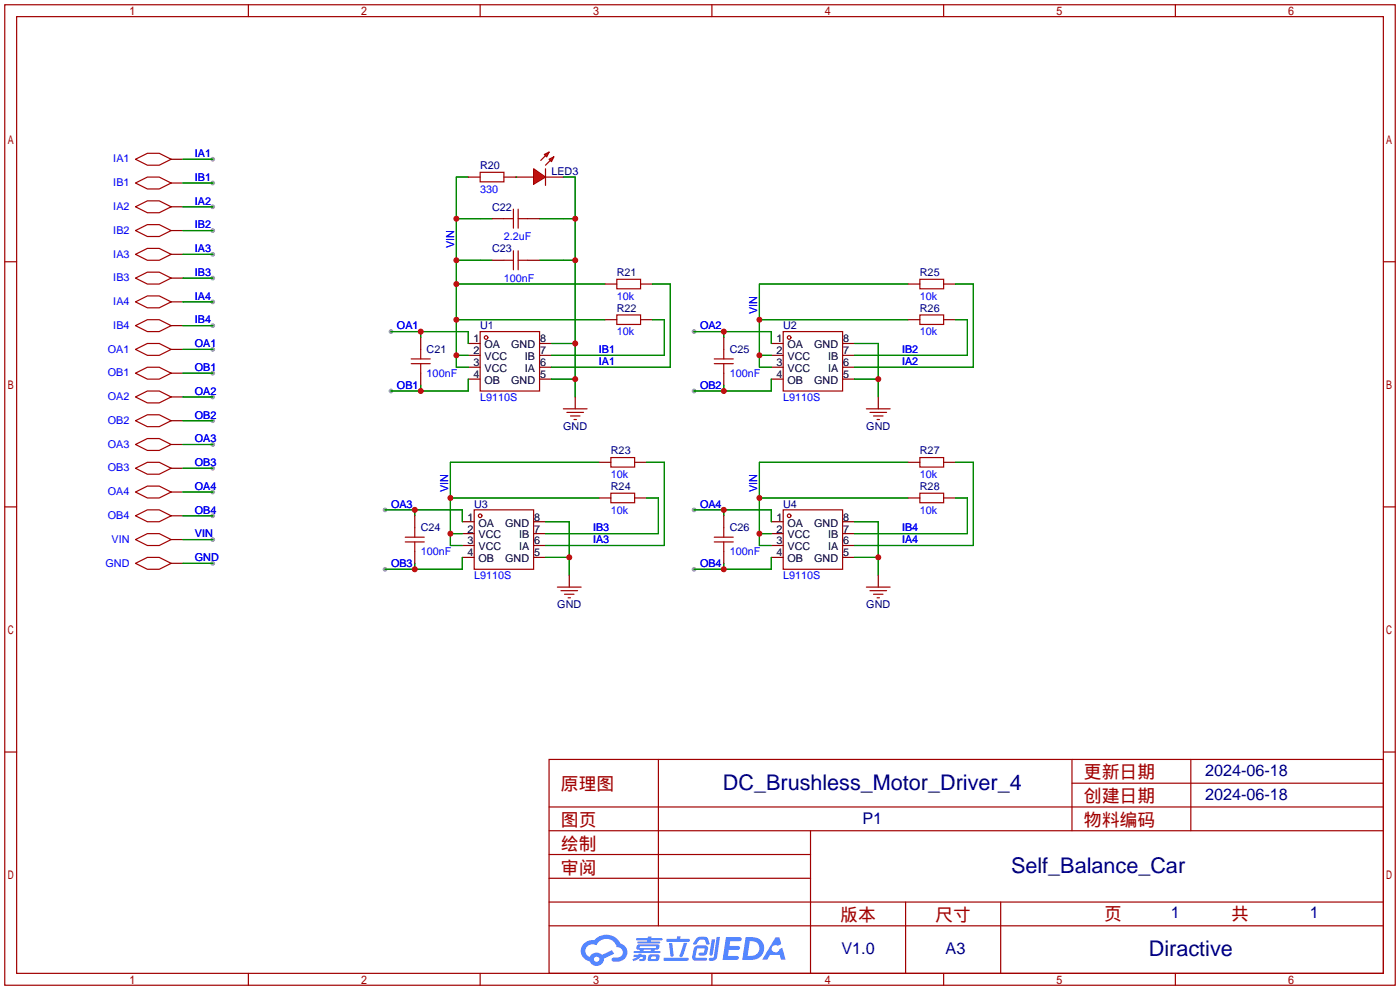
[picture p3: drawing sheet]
<svg xmlns="http://www.w3.org/2000/svg" width="299mm" height="212mm" viewBox="0 0 299 212" stroke-linecap="round" stroke-linejoin="round" font-family="sans-serif">
<g fill="#999">
<circle cx="83.6" cy="70.9" r=".51"/>
<circle cx="83.6" cy="83.6" r=".51"/>
<circle cx="148.3" cy="70.9" r=".51"/>
<circle cx="148.3" cy="83.6" r=".51"/>
<circle cx="82.3" cy="109" r=".51"/>
<circle cx="82.3" cy="121.7" r=".51"/>
<circle cx="148.3" cy="109" r=".51"/>
<circle cx="148.3" cy="121.7" r=".51"/>
<circle cx="45.5" cy="34" r=".51"/>
<circle cx="45.5" cy="39.1" r=".51"/>
<circle cx="45.5" cy="44.2" r=".51"/>
<circle cx="45.5" cy="49.3" r=".51"/>
<circle cx="45.5" cy="54.4" r=".51"/>
<circle cx="45.5" cy="59.4" r=".51"/>
<circle cx="45.5" cy="64.5" r=".51"/>
<circle cx="45.5" cy="69.6" r=".51"/>
<circle cx="45.5" cy="74.7" r=".51"/>
<circle cx="45.5" cy="79.8" r=".51"/>
<circle cx="45.5" cy="84.8" r=".51"/>
<circle cx="45.5" cy="89.9" r=".51"/>
<circle cx="45.5" cy="95" r=".51"/>
<circle cx="45.5" cy="100.1" r=".51"/>
<circle cx="45.5" cy="105.2" r=".51"/>
<circle cx="45.5" cy="110.2" r=".51"/>
<circle cx="45.5" cy="115.3" r=".51"/>
<circle cx="45.5" cy="120.4" r=".51"/>
</g>
<g fill="none" stroke="#a10000" stroke-width=".25">
<path d="M1 1h297.2v209.6h-297.2zM3.6 3.6h292.1v204.4h-292.1zM53.1 1v2.6M102.6 1v2.6M152.1 1v2.6M201.7 1v2.6M251.2 1v2.6M1 55.9h2.6M295.7 55.9h2.5M1 108.3h2.6M295.7 108.3h2.5M1 160.7h2.6"/>
<path d="M117.3 162.3h178.4v45.7h-178.4zM117.3 177.5h178.4M117.3 172.5h178.4M140.7 162.3v35.6M173.2 177.5v30.5M229.1 162.3v15.2M229.1 167.4h66.6M254.5 162.3v15.2M295.7 160.7h2.5M117.3 182.6h55.9M117.3 197.9h178.4M117.3 192.8h178.4"/>
<path d="M117.3 187.7h55.9M193.5 192.8v15.2M213.9 192.8v15.2M53.1 208v2.6M102.6 208v2.6M152.1 208v2.6M201.7 208v2.6M251.2 208v2.6"/>
</g>
<g fill="#5487ff">
<path d="M155.2 200.3h2.6a.48 .48 0 0 1 .7 .4 .48 .48 0 0 1-.6 .4h-1.8l-.2 1.1h1.9a.43 .43 0 0 1 .4 .4 .43 .43 0 0 1-.5 .4h-1.9l-.2 1.3h1.7a.45 .45 0 0 1 .5 .2 .45 .45 0 0 1-.1 .6h-3.3z"/>
<path d="M165.7 200.3h.9l.4 1.5-.8 .3a.84 .84 0 0 0-1.2 .3 .84 .84 0 0 0 .4 1.1 .84 .84 0 0 0 1.1-.4l.1-.2 .6-.3 .7 2.5h-1l-.2-1h-2.1l-.6 1h-1.1z"/>
<path d="M152.1 200.8h.7l-.5 3.1a.36 .36 0 0 1-.3 .3 .36 .36 0 0 1-.4-.3z"/>
<path d="M153.2 200.2h.7l-.6 4.3a1.13 1.13 0 0 1-1.8 .6l.2-.4h.7l.2-.2z"/>
<path d="M148.9 200.6l.6-.4h1a.77 .77 0 0 1 .9 .5l.3 1-.2 .2h-.5l-.3-.9-.2-.2-1 .1-.7 1-.6-.1-.1-.2z"/>
<path d="M148.4 202.4l.6-.3h1.7a.81 .81 0 0 1 .7 .5 .81 .81 0 0 1-.2 .8 .81 .81 0 0 1-.9 .8h-.7a.32 .32 0 0 1-.3-.3 .32 .32 0 0 1 .4-.3h.7l.2-.9-1.6 .1-.4 1.8 2.2 .1a.32 .32 0 0 1 .3 .4 .32 .32 0 0 1-.4 .2h-2.2l-.5-.3-.1-.5z"/>
<path d="M141.9 204.7h5a.33 .33 0 0 1 .3 .3 .33 .33 0 0 1-.3 .3h-4.9l-.2-.1z"/>
<path d="M146.1 201.5h.8l-.7 2a.98 .98 0 0 1-.7 1.1l-.3-.3z"/>
<path d="M143 201.6h.7l.3 2.5a.34 .34 0 0 1-.3 .4 .34 .34 0 0 1-.4-.3z"/>
<path d="M142.5 200.7h2.1l.3-.6h.6l-.1 .6h1.7a.32 .32 0 0 1 .4 .3 .32 .32 0 0 1-.4 .3h-4.5l-.2-.2z"/>
<path d="M135.5 204.1h.9l.1-.3h.6v.3h.8a.82 .82 0 0 1-.5 1.3h-.8v-.4l.7-.1 .1-.3a.68 .68 0 0 0-1 .4l-1.1 .4-.1-.4 .9-.5h-.7z"/>
<path d="M136 200.5h2.4l.1-.3h.7v.3h2.2l.2 .3-.2 .2h-2.3v.2h1.8l.2 .3-.2 .1h-4.5l-.1-.4h2l.1-.2h-2.3l-.1-.2z"/>
<path d="M159.4 200.3l-.8 4.9h1.7a2.5 2.5 0 0 0 3-2.5 2.5 2.5 0 0 0-3.1-2.4zM160.3 201.1a1.61 1.61 0 0 1 2 1.5 1.61 1.61 0 0 1-1.8 1.7h-.7z"/>
<path d="M136.2 202a.55 .55 0 0 0-.2 .8 .55 .55 0 0 0 .7 .2l.1 .3h-1.3v.3l5.4 .1 .3-.2-.2-.2h-1.2l.2-.3a.7 .7 0 0 0 .8-.3 .7 .7 0 0 0 0-.8l-4.2-.1zM136.8 202.3l3.3-.1 .1 .1-.2 .3h-3.2zM137.5 203h1.7l-.2 .3h-1.4z"/>
<path d="M138.6 204.2a1.05 1.05 0 0 0 0 1.2 2.91 2.91 0 0 0 2.2-.2 .98 .98 0 0 0 0-1.2h-1.6zM139.2 204.5l.9-.1 .1 .4-.2 .2-.8-.1z"/>
<path d="M124.9 201.6a2.23 2.23 0 0 0-.7 2.3 2.23 2.23 0 0 0 1.8 1.6 1.58 1.58 0 0 0 1.8 .9 1.58 1.58 0 0 0 1.3-1.5l2.2-1.1-.5-.7-2.1 1a1.65 1.65 0 0 0-2.7 .4 1.45 1.45 0 0 1-.8-1.9 1.45 1.45 0 0 1 2-.7l.3 .1a2.3 2.3 0 0 1 2.3-1.3 2.3 2.3 0 0 1 2 1.7 1.12 1.12 0 0 1 1.3 1 1.12 1.12 0 0 1-1.1 1.2h-.7a.45 .45 0 0 0-.6 .4 .45 .45 0 0 0 .5 .5 2.21 2.21 0 0 0 2.2-.5 2.21 2.21 0 0 0 .5-2.3 2.13 2.13 0 0 0-1.3-1.1 3.3 3.3 0 0 0-5.6-.7l-1.1 .1zM127 205a.57 .57 0 0 1 1.1 0 .57 .57 0 0 1-1.1 0z"/>
</g>
<g fill="none" stroke="#a10000" stroke-width=".25">
<path d="M116.6 36.1v3.5M102.6 70.9h12.7v12.7h-12.7zM120.4 87.4h5.1M121.2 88.1h3.5M121.9 88.9h2.1M122.7 89.7h.5"/>
<circle cx="103.9" cy="72.1" r=".38"/>
</g>
<path d="M100.1 73.4h2.5M100.1 75.9h2.5M100.1 78.5h2.5M115.3 73.4h2.6M115.3 75.9h2.6M115.3 78.5h2.6M100.1 81h2.5M115.3 81h2.6M122.9 84.8v2.6" fill="none" stroke="#870000" stroke-width=".25"/>
<path d="M120.4 37.8h2.5v47M115.3 55.6h7.6M115.3 46.7h7.6M83.6 70.9h16.5v2.5M89.9 70.9v1.2M117.9 73.4h5M89.9 82.3v1.3M100.1 81v2.6h-16.5M117.9 81h5" fill="none" stroke="#008700" stroke-width=".25"/>
<g fill="#f00" stroke="#a10000" stroke-width=".25">
<path d="M114 36.1l2.6 1.7-2.6 1.6z"/>
<path d="M116.3 33l1-.5-.5 1z"/>
<path d="M117.3 34l1.1-.5-.5 1z"/>
</g>
<g fill="none" stroke="#a10000" stroke-width=".25">
<path d="M29 34l2.5-1.2h2.5l2.6 1.2-2.6 1.3h-2.5zM29 39.1l2.5-1.3h2.5l2.6 1.3-2.6 1.3h-2.5zM102.6 36.8h5.1v2.1h-5.1zM116.6 33.3l-1 1M117.6 34.3l-1 1M29 44.2l2.5-1.3h2.5l2.6 1.3-2.6 1.3h-2.5zM29 49.3l2.5-1.3h2.5l2.6 1.3-2.6 1.2h-2.5zM29 54.4l2.5-1.3h2.5l2.6 1.3-2.6 1.2h-2.5zM29 59.4l2.5-1.2h2.5l2.6 1.2-2.6 1.3h-2.5zM107.7 55.6h2M107.7 46.7h2M109.7 44.7v4.1"/>
<path d="M109.7 53.6v4.1M110.7 44.7v4.1M110.7 53.6v4.1M110.7 55.6h2.1M110.7 46.7h2.1M131.8 59.7h5.1v2h-5.1zM196.6 59.7h5.1v2h-5.1zM29 64.5l2.5-1.3h2.5l2.6 1.3-2.6 1.3h-2.5zM29 69.6l2.5-1.3h2.5l2.6 1.3-2.6 1.3h-2.5zM29 74.7l2.5-1.3h2.5l2.6 1.3-2.6 1.2h-2.5zM29 79.8l2.5-1.3h2.5l2.6 1.3-2.6 1.2h-2.5zM87.9 77.7h4"/>
<path d="M87.9 76.7h4M89.9 74.7v2M89.9 77.7v2.1M131.8 67.3h5.1v2h-5.1zM152.7 77.7h4M152.7 76.7h4M154.7 74.7v2M154.7 77.7v2.1M167.4 70.9h12.7v12.7h-12.7zM196.6 67.3h5.1v2h-5.1zM29 84.8l2.5-1.2h2.5l2.6 1.2-2.6 1.3h-2.5zM29 89.9l2.5-1.3h2.5l2.6 1.3-2.6 1.3h-2.5z"/>
<path d="M29 95l2.5-1.3h2.5l2.6 1.3-2.6 1.3h-2.5zM130.6 97.8h5v2h-5zM185.2 87.4h5M185.9 88.1h3.6M186.7 88.9h2M187.5 89.7h.5M196.6 97.8h5.1v2h-5.1zM29 100.1l2.5-1.3h2.5l2.6 1.3-2.6 1.2h-2.5zM29 105.2l2.5-1.3h2.5l2.6 1.3-2.6 1.2h-2.5zM29 110.2l2.5-1.2h2.5l2.6 1.2-2.6 1.3h-2.5zM29 115.3l2.5-1.3h2.5l2.6 1.3-2.6 1.3h-2.5zM86.6 115.8h4.1"/>
<path d="M86.6 114.8h4.1M88.6 112.8v2M88.6 115.8v2.1M101.3 109h12.7v12.7h-12.7zM130.6 105.4h5v2h-5zM152.7 115.8h4M152.7 114.8h4M154.7 112.8v2M154.7 115.8v2.1M167.4 109h12.7v12.7h-12.7zM196.6 105.4h5.1v2h-5.1zM29 120.4l2.5-1.3h2.5l2.6 1.3-2.6 1.3h-2.5z"/>
<path d="M119.1 125.5h5.1M119.9 126.2h3.5M120.6 127h2.1M121.4 127.8h.5M185.2 125.5h5M185.9 126.2h3.6M186.7 127h2M187.5 127.8h.5"/>
<circle cx="168.7" cy="72.1" r=".38"/>
<circle cx="102.6" cy="110.2" r=".38"/>
<circle cx="168.7" cy="110.2" r=".38"/>
</g>
<g fill="none" stroke="#870000" stroke-width=".25">
<path d="M36.6 34h2.5M36.6 39.1h2.5M100.1 37.8h2.5M107.7 37.8h6.3M116.6 37.8h3.8M36.6 44.2h2.5M36.6 49.3h2.5M36.6 54.4h2.5M36.6 59.4h2.5M105.2 55.6h2.5M105.2 46.7h2.5M112.8 55.6h2.5"/>
<path d="M112.8 46.7h2.5M36.6 64.5h2.5M36.6 69.6h2.5M36.6 74.7h2.5M36.6 79.8h2.5M89.9 72.1v2.6M89.9 79.8v2.5M129.3 60.7h2.5M129.3 68.3h2.5M136.9 60.7h2.5M136.9 68.3h2.5M154.7 72.1v2.6"/>
<path d="M154.7 79.8v2.5M164.8 73.4h2.6M164.8 75.9h2.6M164.8 78.5h2.6M180.1 73.4h2.5M180.1 75.9h2.5M180.1 78.5h2.5M194.1 60.7h2.5M194.1 68.3h2.5M201.7 60.7h2.5M201.7 68.3h2.5M36.6 84.8h2.5"/>
<path d="M36.6 89.9h2.5M36.6 95h2.5M128 98.8h2.6M135.6 98.8h2.6M164.8 81h2.6M180.1 81h2.5M187.7 84.8v2.6M194.1 98.8h2.5M201.7 98.8h2.5M36.6 100.1h2.5M36.6 105.2h2.5M36.6 110.2h2.5"/>
<path d="M36.6 115.3h2.5M88.6 110.2v2.6M88.6 117.9v2.5M98.8 111.5h2.5M98.8 114h2.5M98.8 116.6h2.5M98.8 119.1h2.5M114 111.5h2.6M114 114h2.6M114 116.6h2.6M114 119.1h2.6M128 106.4h2.6"/>
<path d="M135.6 106.4h2.6M154.7 110.2v2.6M154.7 117.9v2.5M164.8 111.5h2.6M164.8 114h2.6M164.8 116.6h2.6M164.8 119.1h2.6M180.1 111.5h2.5M180.1 114h2.5M180.1 116.6h2.5M180.1 119.1h2.5M194.1 106.4h2.5"/>
<path d="M201.7 106.4h2.5M36.6 120.4h2.5M121.7 122.9v2.6M187.7 122.9v2.6"/>
</g>
<g fill="none" stroke="#008700" stroke-width=".25">
<path d="M39.1 34h6.4M39.1 39.1h6.4M100.1 37.8h-2.6v40.7h2.6M110.2 37.8h.1M39.1 44.2h6.4M39.1 49.3h6.4M39.1 54.4h6.4M39.1 59.4h6.4M97.5 55.6h7.7M97.5 46.7h7.7M39.1 64.5h6.4M39.1 69.6h6.4"/>
<path d="M39.1 74.7h6.4M39.1 79.8h6.4M97.5 75.9h2.6M97.5 60.7h31.8M97.5 68.3h31.8M139.4 60.7h3.9v17.8h-25.4M139.4 68.3h2.6v7.6h-24.1M148.3 70.9h16.5v2.5M154.7 70.9v1.2M162.3 75.9h2.5M162.3 68.3h31.8M182.6 73.4h5.1v11.4"/>
<path d="M194.1 60.7h-31.8v17.8h2.5M204.2 60.7h3.8v17.8h-25.4M204.2 68.3h2.6v7.6h-24.2M39.1 84.8h6.4M39.1 89.9h6.4M39.1 95h6.4M128 98.8h-31.7v17.8h2.5M138.2 98.8h3.8v17.8h-25.4M154.7 82.3v1.3M164.8 81v2.6h-16.5M182.6 81h5.1M194.1 98.8h-31.8v17.8h2.5"/>
<path d="M204.2 98.8h3.8v17.8h-25.4M39.1 100.1h6.4M39.1 105.2h6.4M39.1 110.2h6.4M39.1 115.3h6.4M82.3 109h16.5v2.5M88.6 109v1.2M96.3 114h2.5M96.3 106.4h31.7M98.8 119.1v2.6h-16.5M116.6 111.5h5.1v11.4M116.6 119.1h5.1"/>
<path d="M138.2 106.4h2.5v7.6h-24.1M148.3 109h16.5v2.5M154.7 109v1.2M162.3 114h2.5M162.3 106.4h31.8M164.8 119.1v2.6h-16.5M182.6 111.5h5.1v11.4M182.6 119.1h5.1M204.2 106.4h2.6v7.6h-24.2M39.1 120.4h6.4M88.6 120.4v1.3M154.7 120.4v1.3"/>
</g>
<g fill="#c00">
<circle cx="89.9" cy="70.9" r=".63"/>
<circle cx="89.9" cy="83.6" r=".63"/>
<circle cx="122.9" cy="81" r=".63"/>
<circle cx="122.9" cy="73.4" r=".63"/>
<circle cx="122.9" cy="55.6" r=".63"/>
<circle cx="122.9" cy="46.7" r=".63"/>
<circle cx="97.5" cy="75.9" r=".63"/>
<circle cx="97.5" cy="60.7" r=".63"/>
<circle cx="97.5" cy="55.6" r=".63"/>
<circle cx="97.5" cy="68.3" r=".63"/>
<circle cx="97.5" cy="46.7" r=".63"/>
<circle cx="154.7" cy="70.9" r=".63"/>
<circle cx="154.7" cy="83.6" r=".63"/>
<circle cx="187.7" cy="81" r=".63"/>
<circle cx="162.3" cy="75.9" r=".63"/>
<circle cx="162.3" cy="68.3" r=".63"/>
<circle cx="88.6" cy="109" r=".63"/>
<circle cx="88.6" cy="121.7" r=".63"/>
<circle cx="121.7" cy="119.1" r=".63"/>
<circle cx="96.3" cy="114" r=".63"/>
<circle cx="96.3" cy="106.4" r=".63"/>
<circle cx="154.7" cy="109" r=".63"/>
<circle cx="154.7" cy="121.7" r=".63"/>
<circle cx="187.7" cy="119.1" r=".63"/>
<circle cx="162.3" cy="114" r=".63"/>
<circle cx="162.3" cy="106.4" r=".63"/>
</g>
<g font-size="4.6" fill="#000080">
<text x="154.5" y="168.8">DC_Brushless_Motor_Driver_4</text>
<text x="216.1" y="186.6">Self_Balance_Car</text>
<text x="245.5" y="204.3">Diractive</text>
</g>
<g font-size="3.8" fill="#a00000">
<text x="231.6" y="166.4">更新日期</text>
<text x="119.9" y="168.9">原理图</text>
<text x="231.6" y="171.5">创建日期</text>
<text x="119.9" y="176.5">图页</text>
<text x="231.6" y="176.5">物料编码</text>
<text x="119.9" y="181.6">绘制</text>
<text x="119.9" y="186.7">审阅</text>
<text x="179.6" y="196.9">版本</text>
<text x="199.9" y="196.9">尺寸</text>
<text x="236" y="196.6">页</text>
<text x="263.1" y="196.6">共</text>
</g>
<g font-size="3.5" fill="#000080">
<text x="257.6" y="165.9">2024-06-18</text>
<text x="257.6" y="171">2024-06-18</text>
<text x="184.3" y="176">P1</text>
<text x="250.2" y="196.1">1</text>
<text x="280" y="196.1">1</text>
<text x="179.8" y="204">V1.0</text>
<text x="202.1" y="204">A3</text>
</g>
<g font-size="2.3" fill="#00f">
<text x="24.2" y="34.7">IA1</text>
<text x="41.7" y="33.6">IA1</text>
<text x="24.2" y="39.8">IB1</text>
<text x="41.7" y="38.7">IB1</text>
<text x="102.6" y="41.2">330</text>
<text x="24.2" y="44.9">IA2</text>
<text x="41.7" y="43.7">IA2</text>
<text x="24.2" y="50">IB2</text>
<text x="41.7" y="48.8">IB2</text>
<text x="41.7" y="53.9">IA3</text>
<text x="97.1" y="53.1" transform="rotate(-90 97.1 53.1)">VIN</text>
<text x="107.7" y="51.4">2.2uF</text>
<text x="24.2" y="55">IA3</text>
<text x="41.7" y="59">IB3</text>
<text x="24.2" y="60.1">IB3</text>
<text x="24.2" y="65.2">IA4</text>
<text x="41.7" y="64.1">IA4</text>
<text x="107.7" y="60.2">100nF</text>
<text x="131.8" y="64.1">10k</text>
<text x="196.6" y="64.1">10k</text>
<text x="24.2" y="70.3">IB4</text>
<text x="41.7" y="69.1">IB4</text>
<text x="84.8" y="70.4">OA1</text>
<text x="131.8" y="71.7">10k</text>
<text x="149.6" y="70.4">OA2</text>
<text x="161.8" y="67.1" transform="rotate(-90 161.8 67.1)">VIN</text>
<text x="196.6" y="71.7">10k</text>
<text x="23.1" y="75.4">OA1</text>
<text x="41.7" y="74.2">OA1</text>
<text x="128" y="75.5">IB1</text>
<text x="192.8" y="75.5">IB2</text>
<text x="23.1" y="80.4">OB1</text>
<text x="41.7" y="79.3">OB1</text>
<text x="84.8" y="83.1">OB1</text>
<text x="91.2" y="80.6">100nF</text>
<text x="128" y="78">IA1</text>
<text x="149.6" y="83.1">OB2</text>
<text x="156" y="80.6">100nF</text>
<text x="192.8" y="78">IA2</text>
<text x="23.1" y="85.5">OA2</text>
<text x="41.7" y="84.4">OA2</text>
<text x="41.7" y="89.5">OB2</text>
<text x="102.6" y="85.6">L9110S</text>
<text x="167.4" y="85.6">L9110S</text>
<text x="23.1" y="90.6">OB2</text>
<text x="23.1" y="95.7">OA3</text>
<text x="41.7" y="94.5">OA3</text>
<text x="23.1" y="100.8">OB3</text>
<text x="41.7" y="99.6">OB3</text>
<text x="23.1" y="105.8">OA4</text>
<text x="41.7" y="104.7">OA4</text>
<text x="95.8" y="105.2" transform="rotate(-90 95.8 105.2)">VIN</text>
<text x="130.6" y="102.2">10k</text>
<text x="161.8" y="105.2" transform="rotate(-90 161.8 105.2)">VIN</text>
<text x="196.6" y="102.2">10k</text>
<text x="23.1" y="110.9">OB4</text>
<text x="41.7" y="109.8">OB4</text>
<text x="83.6" y="108.5">OA3</text>
<text x="126.7" y="113.6">IB3</text>
<text x="130.6" y="109.8">10k</text>
<text x="149.6" y="108.5">OA4</text>
<text x="192.8" y="113.6">IB4</text>
<text x="196.6" y="109.8">10k</text>
<text x="23.8" y="116">VIN</text>
<text x="41.7" y="114.9">VIN</text>
<text x="41.7" y="119.9">GND</text>
<text x="89.9" y="118.7">100nF</text>
<text x="126.7" y="116.1">IA3</text>
<text x="156" y="118.7">100nF</text>
<text x="192.8" y="116.1">IA4</text>
<text x="22.6" y="121.1">GND</text>
<text x="83.6" y="121.2">OB3</text>
<text x="101.3" y="123.7">L9110S</text>
<text x="149.6" y="121.2">OB4</text>
<text x="167.4" y="123.7">L9110S</text>
</g>
<g font-size="2.3" fill="#000080">
<text x="102.6" y="36.1">R20</text>
<text x="117.9" y="37.4">LED3</text>
<text x="105.2" y="45">C22</text>
<text x="105.2" y="53.9">C23</text>
<text x="131.8" y="59">R21</text>
<text x="196.6" y="59">R25</text>
<text x="102.6" y="70.4">U1</text>
<text x="131.8" y="66.6">R22</text>
<text x="167.4" y="70.4">U2</text>
<text x="196.6" y="66.6">R26</text>
<text x="91.2" y="75.5">C21</text>
<text x="156" y="75.5">C25</text>
<text x="120.4" y="91.9">GND</text>
<text x="185.1" y="91.9">GND</text>
<text x="130.6" y="97.1">R23</text>
<text x="196.6" y="97.1">R27</text>
<text x="130.6" y="104.7">R24</text>
<text x="196.6" y="104.7">R28</text>
<text x="89.9" y="113.6">C24</text>
<text x="101.3" y="108.5">U3</text>
<text x="156" y="113.6">C26</text>
<text x="167.4" y="108.5">U4</text>
<text x="119.1" y="130">GND</text>
<text x="185.1" y="130">GND</text>
</g>
<g font-size="2.3">
<text x="101.2" y="73.2">1</text>
<text x="101.2" y="75.7">2</text>
<text x="103.6" y="74.4">OA</text>
<text x="103.6" y="77">VCC</text>
<text x="109.2" y="74.4">GND</text>
<text x="112.2" y="77">IB</text>
<text x="115.4" y="75.7">7</text>
<text x="115.4" y="73.2">8</text>
<text x="166" y="73.2">1</text>
<text x="166" y="75.7">2</text>
<text x="168.3" y="74.4">OA</text>
<text x="168.3" y="77">VCC</text>
<text x="174" y="74.4">GND</text>
<text x="177" y="77">IB</text>
<text x="180.2" y="75.7">7</text>
<text x="180.2" y="73.2">8</text>
<text x="101.2" y="78.3">3</text>
<text x="101.2" y="80.8">4</text>
<text x="103.6" y="79.5">VCC</text>
<text x="103.6" y="82.1">OB</text>
<text x="109.2" y="82.1">GND</text>
<text x="112.2" y="79.5">IA</text>
<text x="115.4" y="80.8">5</text>
<text x="115.4" y="78.3">6</text>
<text x="166" y="78.3">3</text>
<text x="166" y="80.8">4</text>
<text x="168.3" y="79.5">VCC</text>
<text x="168.3" y="82.1">OB</text>
<text x="174" y="82.1">GND</text>
<text x="177" y="79.5">IA</text>
<text x="180.2" y="80.8">5</text>
<text x="180.2" y="78.3">6</text>
<text x="99.9" y="111.3">1</text>
<text x="99.9" y="113.8">2</text>
<text x="102.3" y="112.5">OA</text>
<text x="108" y="112.5">GND</text>
<text x="114.2" y="113.8">7</text>
<text x="114.2" y="111.3">8</text>
<text x="166" y="111.3">1</text>
<text x="166" y="113.8">2</text>
<text x="168.3" y="112.5">OA</text>
<text x="174" y="112.5">GND</text>
<text x="180.2" y="113.8">7</text>
<text x="180.2" y="111.3">8</text>
<text x="99.9" y="116.4">3</text>
<text x="99.9" y="118.9">4</text>
<text x="102.3" y="115.1">VCC</text>
<text x="102.3" y="117.6">VCC</text>
<text x="110.9" y="117.6">IA</text>
<text x="110.9" y="115.1">IB</text>
<text x="114.2" y="118.9">5</text>
<text x="114.2" y="116.4">6</text>
<text x="166" y="116.4">3</text>
<text x="166" y="118.9">4</text>
<text x="168.3" y="115.1">VCC</text>
<text x="168.3" y="117.6">VCC</text>
<text x="177" y="117.6">IA</text>
<text x="177" y="115.1">IB</text>
<text x="180.2" y="118.9">5</text>
<text x="180.2" y="116.4">6</text>
<text x="102.3" y="120.2">OB</text>
<text x="108" y="120.2">GND</text>
<text x="168.3" y="120.2">OB</text>
<text x="174" y="120.2">GND</text>
</g>
</svg>
